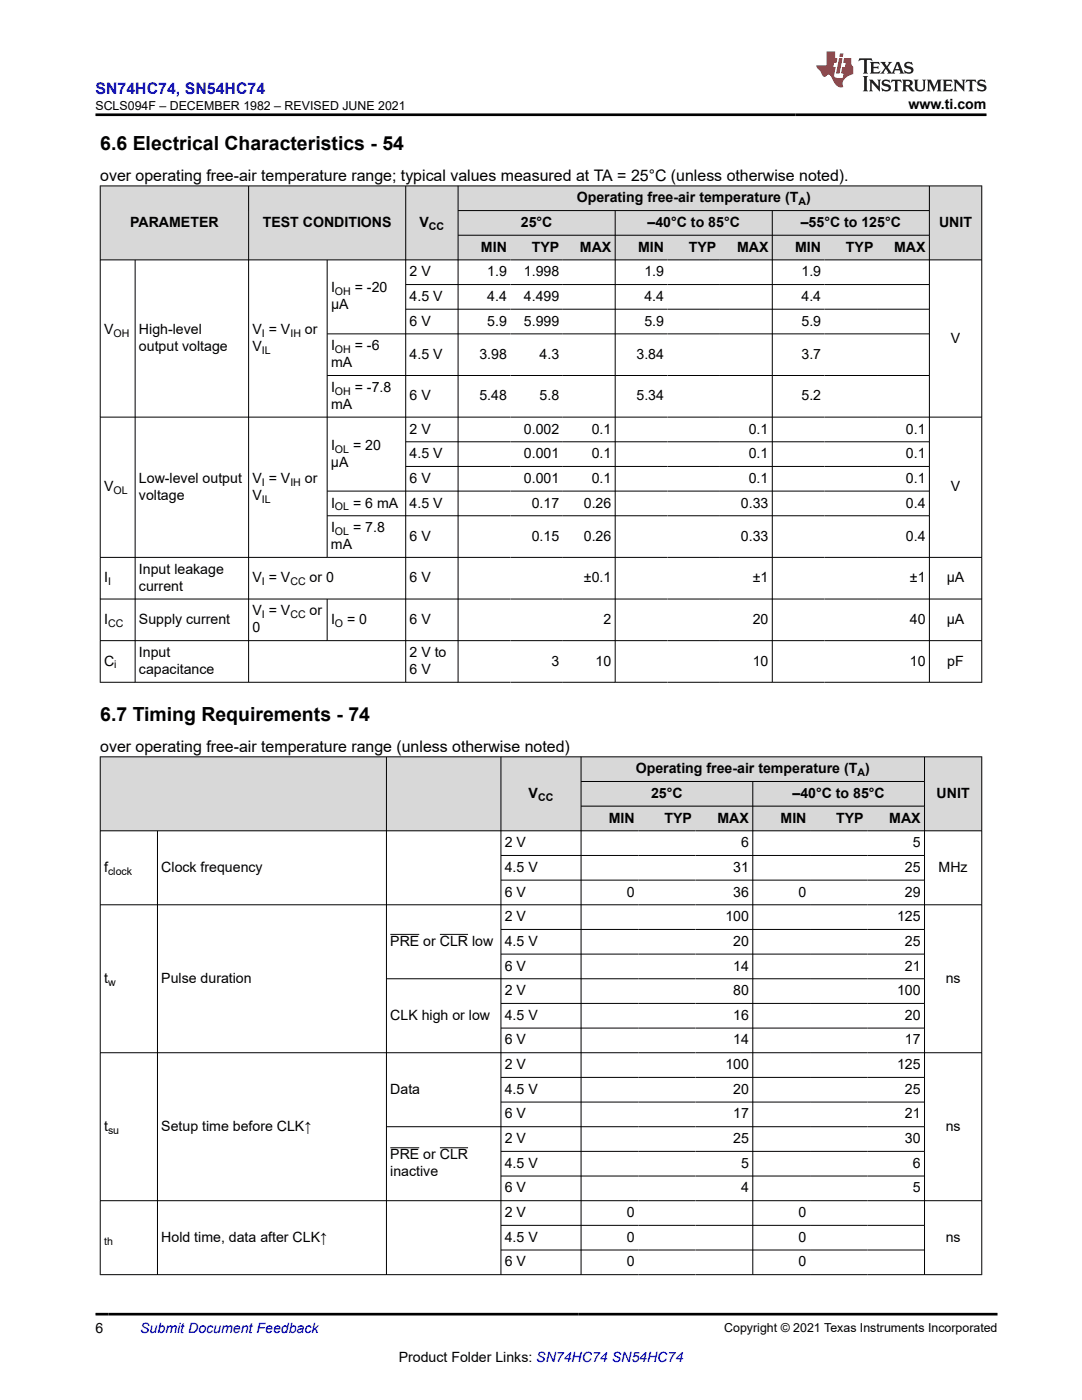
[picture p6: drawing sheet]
<svg xmlns="http://www.w3.org/2000/svg" width="216mm" height="279mm" viewBox="0 0 216 279" stroke-linecap="round" stroke-linejoin="round" font-family="sans-serif">
<g fill="#d8d8d8">
<path d="M20 37.1h175.9v4.9h-175.9z" fill-rule="evenodd"/>
<path d="M20.1 37.2h29.4v14.6h-29.4z" fill-rule="evenodd"/>
<path d="M49.7 37.2h31.2v14.6h-31.2z" fill-rule="evenodd"/>
<path d="M81 37.2h10.3v14.6h-10.3z" fill-rule="evenodd"/>
<path d="M91.5 37.2h93.9v4.8h-93.9z" fill-rule="evenodd"/>
<path d="M185.5 37.2h10.3v14.6h-10.3z" fill-rule="evenodd"/>
<path d="M91.5 42.1h31.2v4.8h-31.2z" fill-rule="evenodd"/>
<path d="M122.8 42.1h31.2v4.8h-31.2z" fill-rule="evenodd"/>
<path d="M154.2 42.1h31.2v4.8h-31.2z" fill-rule="evenodd"/>
<path d="M91.5 47h10.4v4.8h-10.4z" fill-rule="evenodd"/>
<path d="M101.9 47h10.4v4.8h-10.4z" fill-rule="evenodd"/>
<path d="M112.3 47h10.4v4.8h-10.4z" fill-rule="evenodd"/>
<path d="M122.8 47h10.4v4.8h-10.4z" fill-rule="evenodd"/>
<path d="M133.2 47h10.5v4.8h-10.5z" fill-rule="evenodd"/>
<path d="M143.7 47h10.3v4.8h-10.3z" fill-rule="evenodd"/>
<path d="M154.2 47h10.4v4.8h-10.4z" fill-rule="evenodd"/>
<path d="M164.6 47h10.4v4.8h-10.4z" fill-rule="evenodd"/>
<path d="M175 47h10.4v4.8h-10.4z" fill-rule="evenodd"/>
</g>
<g fill="none" stroke="#000" stroke-width=".2">
<path d="M19.9 37.1h176.1M20 37v99.2M49.6 37v99.2M81 37v99.2M91.4 37v99.2M185.5 37v99.2M195.9 37v99.2M19.9 51.9h176.1M27 51.9v84.3M65.3 51.9v59.4M81 56.8h104.5M91.4 42h94.1"/>
<path d="M91.4 46.9h94.1M122.8 42v94.2M154.1 42v94.2M65.3 74.9h120.2M81 61.7h104.5M185.5 66.6h-120.2M19.9 83.2h176.1M81 88.2h104.5M81 93.1h104.5M185.5 98h-120.2M19.9 111.2h176.1M19.9 119.5h176.1"/>
<path d="M65.3 119.5v8.4M65.3 102.9h120.2M19.9 127.9h176.1M19.9 136.2h176.1"/>
</g>
<g fill="#d8d8d8">
<path d="M20 151h175.9v5h-175.9z" fill-rule="evenodd"/>
<path d="M20.1 151.1h56.9v14.6h-56.9z" fill-rule="evenodd"/>
<path d="M77.2 151.1h22.7v14.6h-22.7z" fill-rule="evenodd"/>
<path d="M100 151.1h15.9v14.6h-15.9z" fill-rule="evenodd"/>
<path d="M116 151.1h68.4v4.8h-68.4z" fill-rule="evenodd"/>
<path d="M184.5 151.1h11.3v14.6h-11.3z" fill-rule="evenodd"/>
<path d="M116 156h34.1v4.8h-34.1z" fill-rule="evenodd"/>
<path d="M150.3 156h34.1v4.8h-34.1z" fill-rule="evenodd"/>
<path d="M116 160.9h11.4v4.8h-11.4z" fill-rule="evenodd"/>
<path d="M127.4 160.9h11.4v4.8h-11.4z" fill-rule="evenodd"/>
<path d="M138.8 160.9h11.3v4.8h-11.3z" fill-rule="evenodd"/>
<path d="M150.3 160.9h11.3v4.8h-11.3z" fill-rule="evenodd"/>
<path d="M161.6 160.9h11.5v4.8h-11.5z" fill-rule="evenodd"/>
<path d="M173.1 160.9h11.3v4.8h-11.3z" fill-rule="evenodd"/>
</g>
<g fill="none" stroke="#000" stroke-width=".2">
<path d="M19.9 151h176.1M20 151v103.4M77.1 151v103.4M100 151v103.4M115.9 151v103.4M115.9 156h68.6M150.2 156v98.4M184.5 151v103.4M195.9 151v103.4M19.9 165.8h176.1M31.4 165.8v88.6M100 170.7h84.5"/>
<path d="M100 175.6h84.5M115.9 160.9h68.6M19.9 180.6h176.1M77.1 195.3h107.4M77.9 186.5h5.8M87.8 186.5h5.6M100 185.5h84.5M100 190.4h84.5M19.9 210.1h176.1M100 200.3h84.5M100 205.2h84.5M100 215h84.5"/>
<path d="M100 219.9h84.5M19.9 239.6h176.1M77.9 229.1h5.8M87.8 229.1h5.6M100 229.8h84.5M100 234.7h84.5M184.5 224.9h-107.4M19.9 254.4h176.1M100 244.5h84.5M100 249.5h84.5"/>
</g>
<path d="M171.5 11.6l-.2 .6 .5-.2h.6v.1v2.2l-.2 .4h1l-.2-.4v-2.2v-.1h.5l.5 .2-.1-.6zM173.6 12.4l.2 .3v1.6l-.2 .4h1.9l.1-.6a1.08 1.08 0 0 1-1.3 .2v-.7h.6l.4 .2v-.7l-.4 .2h-.6v-.5l.2-.2a1 1 0 0 1 1 .3l-.1-.5zM175.7 12.4l.9 1.1-1 1.2h.9l-.2-.2 .5-.8 .4 .8-.2 .2h1.6l-.2-.2 .2-.5h.9l.1 .5-.1 .2h.9l-.2-.4-.8-1.9h-.5l-.9 2.1-.9-1.1 .9-1h-.8l.2 .2-.4 .6-.4-.6 .2-.2zM179 12.8l.4 1h-.7zM180.7 12.5a.65 .65 0 0 0-.2 .7 .65 .65 0 0 0 .6 .5l.6 .1 .1 .3a.79 .79 0 0 1-.7 .4 .79 .79 0 0 1-.7-.5l.1 .7 .2-.1a.93 .93 0 0 0 1.1 0 .93 .93 0 0 0 .4-.9 1.46 1.46 0 0 0-1.2-.6l-.1-.3a1.09 1.09 0 0 1 1.2 .2l-.2-.6-.1 .1-.5-.2zM172.2 15.2l.2 .4v2.2l-.2 .4h1l-.2-.4v-2.2l.2-.4zM173.4 15.9l.2 .4v1.5l-.2 .4h.8l-.3-.4 .1-1.3 1.6 1.8v-2l.2-.4h-.7l.1 .2 .1 1.1-1.2-1.3zM176.2 16a.65 .65 0 0 0-.2 .8 .65 .65 0 0 0 .6 .4l.6 .2 .1 .2a.79 .79 0 0 1-.7 .4 .79 .79 0 0 1-.7-.5l.1 .7 .2-.1a.93 .93 0 0 0 1.1 .1 .93 .93 0 0 0 .4-1 1.46 1.46 0 0 0-1.2-.5l-.1-.4a1.09 1.09 0 0 1 1.2 .2l-.1-.6-.2 .1-.5-.1zM177.9 15.9l-.1 .6a.63 .63 0 0 1 .8-.3v1.6l-.3 .4h1l-.2-.4v-1.6a.66 .66 0 0 1 .8 .3l-.1-.6zM180 15.9l.2 .4v1.5l-.2 .4h1l-.2-.2-.1-.7h.5l.1 .2a.79 .79 0 0 0 1.2 .6l-1-.9a.61 .61 0 0 0 .6-.6 .61 .61 0 0 0-.5-.7zM180.8 16.2h.1a.47 .47 0 0 1 .5 .1 .47 .47 0 0 1 .1 .5l-.1 .1-.7 .1zM182.3 15.9l.2 .2a2.27 2.27 0 0 0 .4 2 1.04 1.04 0 0 0 1.7-.7v-1.3l.2-.2h-.8l.2 .4v1.1a.6 .6 0 0 1-.6 .6 .6 .6 0 0 1-.6-.6v-1.1l.3-.4zM184.9 15.9l.2 .4v1.5l-.2 .4h.8l-.3-.4v-1.4l.9 1.9 .9-1.9v1.4l-.3 .4h1l-.2-.4v-1.5l.2-.4h-.8l-.7 1.5-.6-1.5zM188.1 15.9l.2 .4v1.5l-.2 .4h1.9l.1-.6a1.09 1.09 0 0 1-1.3 .2v-.7h.6l.4 .2v-.6l-.4 .2h-.6v-.6l.2-.1a1.01 1.01 0 0 1 1 .3l-.1-.6zM190.2 15.9l.3 .4v1.5l-.3 .4h.8l-.2-.4v-1.3l1.6 1.8v-2l.2-.4h-.7l.2 .2v1.1l-1.2-1.3zM192.8 15.9l-.1 .6a.63 .63 0 0 1 .8-.3v1.6l-.3 .4h1l-.2-.4v-1.6a.66 .66 0 0 1 .8 .3l-.1-.6zM195.2 16a.65 .65 0 0 0-.2 .8 .65 .65 0 0 0 .6 .4l.6 .2 .2 .2a.79 .79 0 0 1-.7 .4 .79 .79 0 0 1-.7-.5l.1 .7 .2-.1a.93 .93 0 0 0 1 .1 .93 .93 0 0 0 .5-1 1.46 1.46 0 0 0-1.3-.5v-.4a1.09 1.09 0 0 1 1.2 .2l-.2-.6-.2 .1-.5-.1z" fill="#231f20"/>
<path d="M164.9 10.3v2.7h-2l.1 .4 .8 1a.95 .95 0 0 0 1 .9 .59 .59 0 0 1 .5-.4 .59 .59 0 0 1 .5 .3l.4 .8a1.59 1.59 0 0 0 2.1 1.4 1.61 1.61 0 0 1 1-2.3l1-.3-.1-1.5a1.59 1.59 0 0 1-.3-1.7h-1.5l-.2 .9h.6l-.2 .9h-.5l-.2 .9v.3l.4 .1-.1 .9h-.7a.73 .73 0 0 1-1-.7l.3-1.5h-.5l.1-.9h.5l.2-.9h-.5v-1.3zM167.4 11.6l-.6 3.1h.7l.6-3.1zM167.6 10.7l-.1 .6h.7l.1-.6z" fill="#ed1c24"/>
<path d="M19 22.9h177.8M19 262.3h180" fill="none" stroke="#000" stroke-width=".53"/>
<g font-size="3.9">
<text x="20" y="29.9">6.6 Electrical Characteristics - 54</text>
<text x="20" y="143.8">6.7 Timing Requirements - 74</text>
</g>
<text font-size="3.2" fill="#00f" x="19" y="18.7">SN74HC74, SN54HC74</text>
<g font-size="3.2">
<text x="20" y="36.1">over operating free-air temperature range; typical values measured at TA = 25°C (unless otherwise noted).</text>
<text x="20" y="150">over operating free-air temperature range (unless otherwise noted)</text>
</g>
<g font-size="2.8">
<text x="181.3" y="21.8">www.ti.com</text>
<text x="115.1" y="40.4">Operating free-air temperature (T )</text>
<text x="26" y="45.3">PARAMETER</text>
<text x="52.4" y="45.3">TEST CONDITIONS</text>
<text x="83.7" y="45.3">V</text>
<text x="103.9" y="45.3">25°C</text>
<text x="129.2" y="45.3">–40°C to 85°C</text>
<text x="159.8" y="45.3">–55°C to 125°C</text>
<text x="187.4" y="45.3">UNIT</text>
<text x="96" y="50.2">MIN</text>
<text x="106.1" y="50.2">TYP</text>
<text x="115.7" y="50.2">MAX</text>
<text x="127.3" y="50.2">MIN</text>
<text x="137.5" y="50.2">TYP</text>
<text x="147.1" y="50.2">MAX</text>
<text x="158.7" y="50.2">MIN</text>
<text x="168.8" y="50.2">TYP</text>
<text x="178.4" y="50.2">MAX</text>
<text x="66" y="58.4">I</text>
<text x="70.8" y="58.4">= -20</text>
<text x="81.7" y="55.1">2 V</text>
<text x="97.2" y="55.1">1.9</text>
<text x="104.5" y="55.1">1.998</text>
<text x="128.6" y="55.1">1.9</text>
<text x="159.9" y="55.1">1.9</text>
<text x="66" y="61.8">µA</text>
<text x="81.7" y="65">6 V</text>
<text x="81.7" y="60.1">4.5 V</text>
<text x="97.2" y="60.1">4.4</text>
<text x="97.2" y="65">5.9</text>
<text x="104.5" y="60.1">4.499</text>
<text x="104.5" y="65">5.999</text>
<text x="128.6" y="60.1">4.4</text>
<text x="128.6" y="65">5.9</text>
<text x="159.9" y="60.1">4.4</text>
<text x="159.9" y="65">5.9</text>
<text x="20.8" y="66.7">V</text>
<text x="27.7" y="66.7">High-level</text>
<text x="27.7" y="70.1">output voltage</text>
<text x="50.4" y="70.1">V</text>
<text x="50.4" y="66.7">V = V</text>
<text x="60.8" y="66.7">or</text>
<text x="66" y="69.9">I</text>
<text x="70.8" y="69.9">= -6</text>
<text x="81.7" y="71.6">4.5 V</text>
<text x="95.7" y="71.6">3.98</text>
<text x="107.7" y="71.6">4.3</text>
<text x="127" y="71.6">3.84</text>
<text x="159.9" y="71.6">3.7</text>
<text x="189.7" y="68.4">V</text>
<text x="66" y="73.3">mA</text>
<text x="66" y="78.2">I</text>
<text x="66" y="81.6">mA</text>
<text x="70.8" y="78.2">= -7.8</text>
<text x="81.7" y="79.9">6 V</text>
<text x="95.7" y="79.9">5.48</text>
<text x="107.7" y="79.9">5.8</text>
<text x="127" y="79.9">5.34</text>
<text x="159.9" y="79.9">5.2</text>
<text x="66" y="89.7">I</text>
<text x="70.4" y="89.7">= 20</text>
<text x="81.7" y="86.5">2 V</text>
<text x="104.5" y="86.5">0.002</text>
<text x="118.1" y="86.5">0.1</text>
<text x="149.4" y="86.5">0.1</text>
<text x="180.8" y="86.5">0.1</text>
<text x="66" y="93.1">µA</text>
<text x="81.7" y="91.4">4.5 V</text>
<text x="104.5" y="91.4">0.001</text>
<text x="118.1" y="91.4">0.1</text>
<text x="149.4" y="91.4">0.1</text>
<text x="180.8" y="91.4">0.1</text>
<text x="20.8" y="98.1">V</text>
<text x="27.7" y="96.4">Low-level output</text>
<text x="27.7" y="99.7">voltage</text>
<text x="50.4" y="99.7">V</text>
<text x="50.4" y="96.4">V = V</text>
<text x="60.8" y="96.4">or</text>
<text x="66" y="101.3">I</text>
<text x="70.4" y="101.3">= 6 mA</text>
<text x="81.7" y="96.4">6 V</text>
<text x="81.7" y="101.3">4.5 V</text>
<text x="104.5" y="96.4">0.001</text>
<text x="106.1" y="101.3">0.17</text>
<text x="116.5" y="101.3">0.26</text>
<text x="118.1" y="96.4">0.1</text>
<text x="147.8" y="101.3">0.33</text>
<text x="149.4" y="96.4">0.1</text>
<text x="180.8" y="96.4">0.1</text>
<text x="180.8" y="101.3">0.4</text>
<text x="189.7" y="98.1">V</text>
<text x="66" y="106.2">I</text>
<text x="70.4" y="106.2">= 7.8</text>
<text x="81.7" y="107.9">6 V</text>
<text x="106.1" y="107.9">0.15</text>
<text x="116.5" y="107.9">0.26</text>
<text x="147.8" y="107.9">0.33</text>
<text x="180.8" y="107.9">0.4</text>
<text x="66" y="109.6">mA</text>
<text x="20.8" y="116.2">I</text>
<text x="27.7" y="114.5">Input leakage</text>
<text x="27.7" y="117.9">current</text>
<text x="50.4" y="116.2">V = V</text>
<text x="61.8" y="116.2">or 0</text>
<text x="81.7" y="116.2">6 V</text>
<text x="116.5" y="116.2">±0.1</text>
<text x="150.2" y="116.2">±1</text>
<text x="181.6" y="116.2">±1</text>
<text x="188.9" y="116.2">µA</text>
<text x="20.8" y="124.5">I</text>
<text x="27.7" y="124.5">Supply current</text>
<text x="50.4" y="122.8">V = V</text>
<text x="61.8" y="122.8">or</text>
<text x="66" y="124.5">I</text>
<text x="69.3" y="124.5">= 0</text>
<text x="81.7" y="124.5">6 V</text>
<text x="120.4" y="124.5">2</text>
<text x="150.2" y="124.5">20</text>
<text x="181.5" y="124.5">40</text>
<text x="188.9" y="124.5">µA</text>
<text x="27.7" y="131.1">Input</text>
<text x="50.4" y="126.2">0</text>
<text x="81.7" y="131.1">2 V to</text>
<text x="20.8" y="132.8">C</text>
<text x="27.7" y="134.5">capacitance</text>
<text x="81.7" y="134.5">6 V</text>
<text x="110" y="132.8">3</text>
<text x="118.8" y="132.8">10</text>
<text x="150.2" y="132.8">10</text>
<text x="181.5" y="132.8">10</text>
<text x="189" y="132.8">pF</text>
<text x="126.9" y="154.3">Operating free-air temperature (T )</text>
<text x="105.5" y="159.2">V</text>
<text x="129.9" y="159.2">25°C</text>
<text x="158.1" y="159.2">–40°C to 85°C</text>
<text x="186.9" y="159.2">UNIT</text>
<text x="121.5" y="164.2">MIN</text>
<text x="132.6" y="164.2">TYP</text>
<text x="143.2" y="164.2">MAX</text>
<text x="155.8" y="164.2">MIN</text>
<text x="166.9" y="164.2">TYP</text>
<text x="177.4" y="164.2">MAX</text>
<text x="100.7" y="169.1">2 V</text>
<text x="147.9" y="169.1">6</text>
<text x="182.1" y="169.1">5</text>
<text x="20.8" y="174">f</text>
<text x="32.2" y="174">Clock frequency</text>
<text x="100.7" y="174">4.5 V</text>
<text x="100.7" y="178.9">6 V</text>
<text x="125.1" y="178.9">0</text>
<text x="146.3" y="174">31</text>
<text x="146.3" y="178.9">36</text>
<text x="159.4" y="178.9">0</text>
<text x="180.6" y="174">25</text>
<text x="180.6" y="178.9">29</text>
<text x="187.3" y="174">MHz</text>
<text x="100.7" y="183.8">2 V</text>
<text x="144.7" y="183.8">100</text>
<text x="179" y="183.8">125</text>
<text x="77.9" y="188.8">PRE or CLR low</text>
<text x="100.7" y="188.8">4.5 V</text>
<text x="146.3" y="188.8">20</text>
<text x="180.6" y="188.8">25</text>
<text x="20.8" y="196.1">t</text>
<text x="32.2" y="196.1">Pulse duration</text>
<text x="100.7" y="193.7">6 V</text>
<text x="146.3" y="193.7">14</text>
<text x="180.6" y="193.7">21</text>
<text x="188.7" y="196.1">ns</text>
<text x="77.9" y="203.5">CLK high or low</text>
<text x="100.7" y="198.6">2 V</text>
<text x="100.7" y="203.5">4.5 V</text>
<text x="146.3" y="198.6">80</text>
<text x="146.3" y="203.5">16</text>
<text x="179" y="198.6">100</text>
<text x="180.6" y="203.5">20</text>
<text x="100.7" y="208.4">6 V</text>
<text x="146.3" y="208.4">14</text>
<text x="180.6" y="208.4">17</text>
<text x="100.7" y="213.4">2 V</text>
<text x="144.7" y="213.4">100</text>
<text x="179" y="213.4">125</text>
<text x="77.9" y="218.3">Data</text>
<text x="100.7" y="218.3">4.5 V</text>
<text x="146.3" y="218.3">20</text>
<text x="180.6" y="218.3">25</text>
<text x="20.8" y="225.7">t</text>
<text x="32.2" y="225.7">Setup time before CLK↑</text>
<text x="100.7" y="223.2">6 V</text>
<text x="146.3" y="223.2">17</text>
<text x="180.6" y="223.2">21</text>
<text x="188.7" y="225.7">ns</text>
<text x="77.9" y="231.4">PRE or CLR</text>
<text x="100.7" y="228.1">2 V</text>
<text x="100.7" y="233.1">4.5 V</text>
<text x="146.3" y="228.1">25</text>
<text x="147.9" y="233.1">5</text>
<text x="180.6" y="228.1">30</text>
<text x="182.1" y="233.1">6</text>
<text x="77.9" y="234.7">inactive</text>
<text x="100.7" y="238">6 V</text>
<text x="147.9" y="238">4</text>
<text x="182.1" y="238">5</text>
<text x="100.7" y="242.9">2 V</text>
<text x="125.1" y="242.9">0</text>
<text x="159.4" y="242.9">0</text>
<text x="32.2" y="247.8">Hold time, data after CLK↑</text>
<text x="100.7" y="247.8">4.5 V</text>
<text x="125.1" y="247.8">0</text>
<text x="159.4" y="247.8">0</text>
<text x="188.7" y="247.8">ns</text>
<text x="100.7" y="252.7">6 V</text>
<text x="125.1" y="252.7">0</text>
<text x="159.4" y="252.7">0</text>
<text x="19" y="266.1">6</text>
<text x="79.6" y="271.7">Product Folder Links: SN74HC74 SN54HC74</text>
</g>
<text font-size="2.8" fill="#00f" x="28" y="266.1">Submit Document Feedback</text>
<g font-size="2.5">
<text x="19" y="21.9">SCLS094F – DECEMBER 1982 – REVISED JUNE 2021</text>
<text x="144.5" y="265.8">Copyright © 2021 Texas Instruments Incorporated</text>
</g>
<g font-size="2.1">
<text x="159.3" y="40.9">A</text>
<text x="85.6" y="45.9">CC</text>
<text x="66.8" y="58.9">OH</text>
<text x="22.6" y="67.2">OH</text>
<text x="52.3" y="70.6">IL</text>
<text x="52.3" y="67.2">I</text>
<text x="57.9" y="67.2">IH</text>
<text x="66.8" y="70.5">OH</text>
<text x="66.8" y="78.8">OH</text>
<text x="66.8" y="90.3">OL</text>
<text x="22.6" y="98.6">OL</text>
<text x="52.3" y="100.3">IL</text>
<text x="52.3" y="96.9">I</text>
<text x="57.9" y="96.9">IH</text>
<text x="66.8" y="101.8">OL</text>
<text x="66.8" y="106.8">OL</text>
<text x="21.6" y="116.8">I</text>
<text x="52.3" y="116.8">I</text>
<text x="57.9" y="116.8">CC</text>
<text x="21.6" y="125.1">CC</text>
<text x="52.3" y="123.4">I</text>
<text x="57.9" y="123.4">CC</text>
<text x="66.8" y="125.1">O</text>
<text x="22.8" y="133.4">i</text>
<text x="171.1" y="154.9">A</text>
<text x="107.4" y="159.8">CC</text>
<text x="21.6" y="174.6">clock</text>
<text x="21.6" y="196.7">w</text>
<text x="21.6" y="226.2">su</text>
<text x="20.8" y="248.4">th</text>
</g>
</svg>
